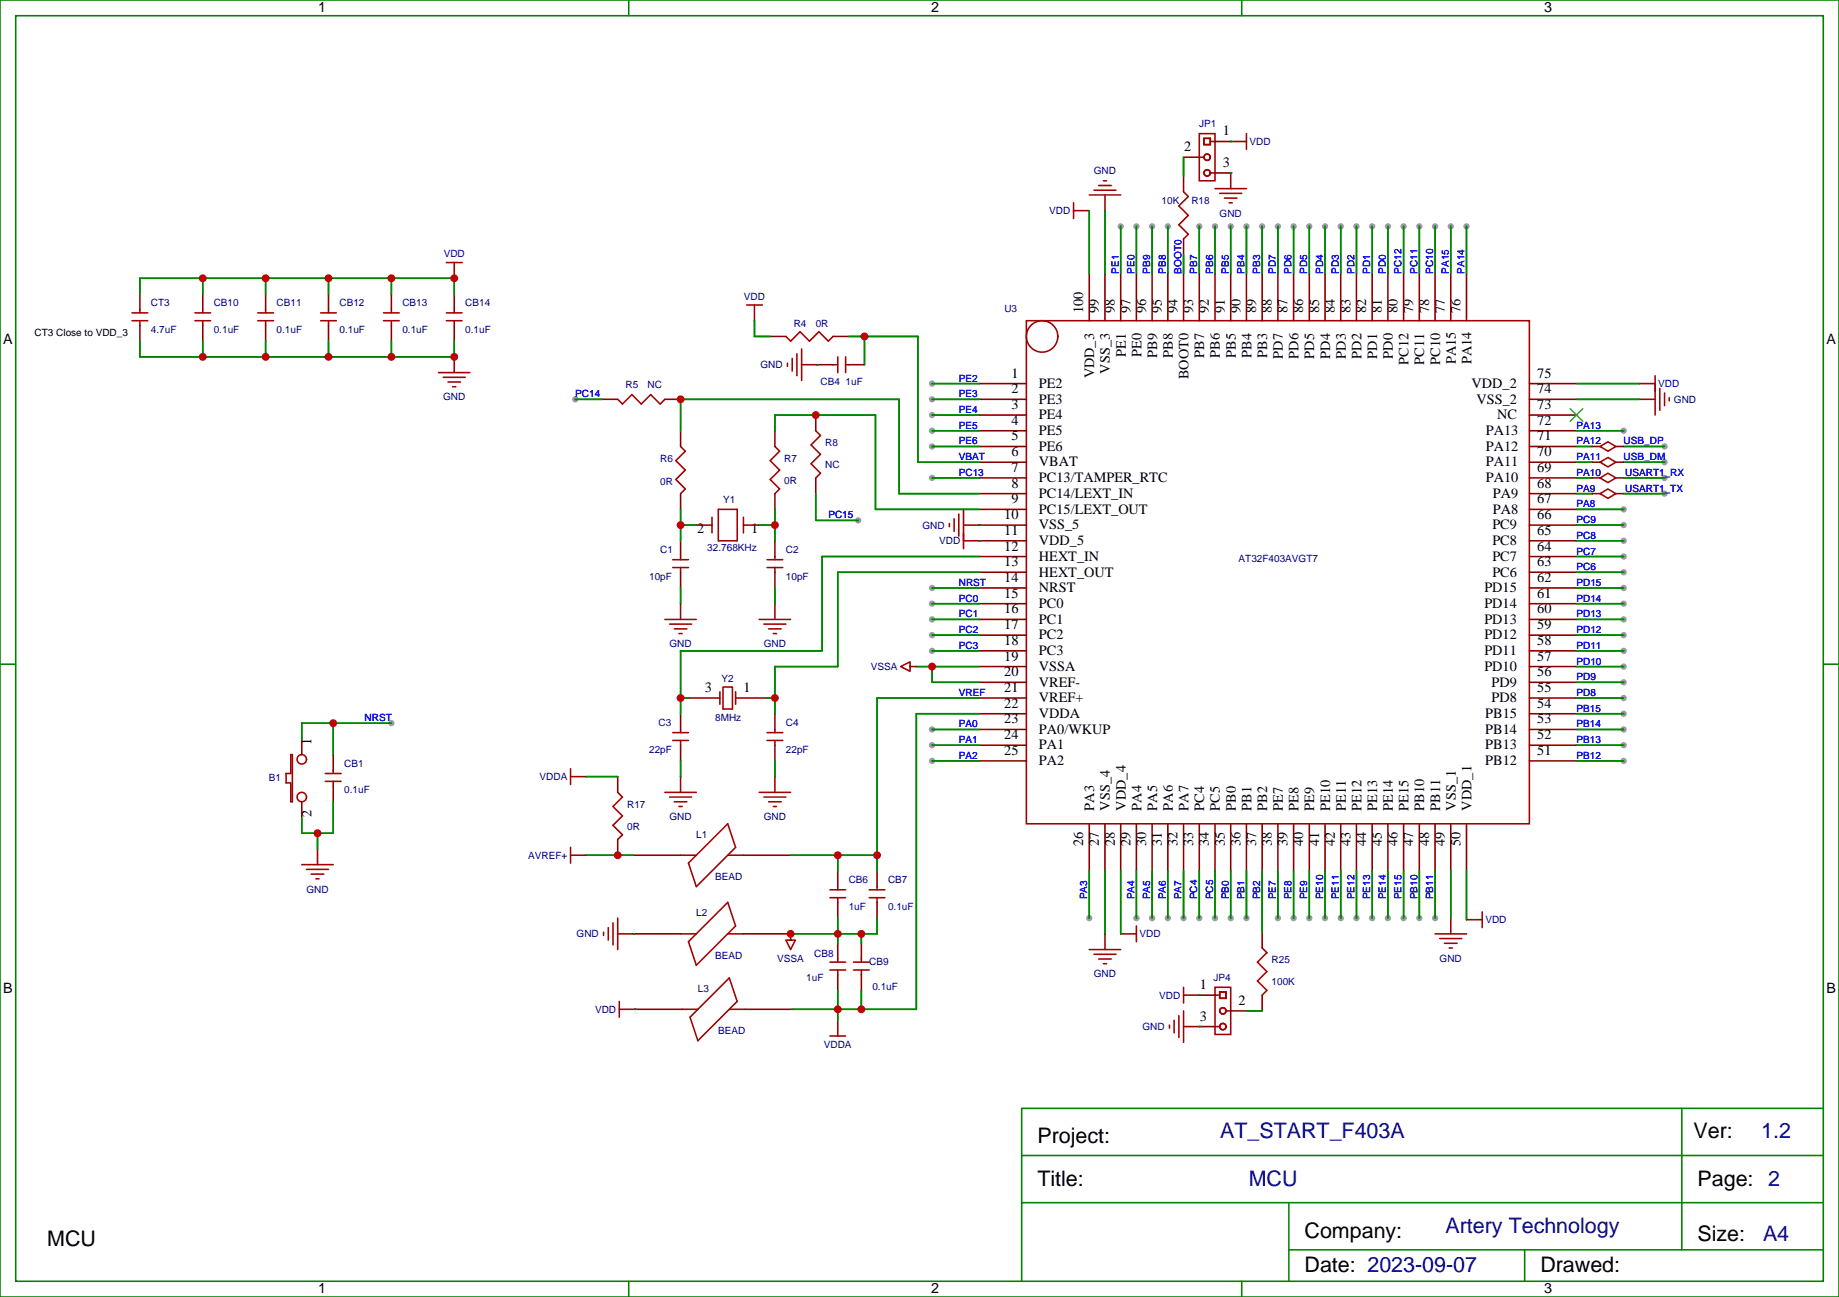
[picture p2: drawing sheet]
<svg xmlns="http://www.w3.org/2000/svg" width="413mm" height="291mm" viewBox="0 0 413 291" stroke-linecap="round" stroke-linejoin="round" font-family="sans-serif">
<g fill="#999">
<circle cx="209.2" cy="86.1" r=".71"/>
<circle cx="209.2" cy="89.6" r=".71"/>
<circle cx="209.2" cy="93.1" r=".71"/>
<circle cx="209.2" cy="96.7" r=".71"/>
<circle cx="209.2" cy="107.2" r=".71"/>
<circle cx="209.2" cy="100.2" r=".71"/>
<circle cx="209.2" cy="142.5" r=".71"/>
<circle cx="209.2" cy="146" r=".71"/>
<circle cx="209.2" cy="135.5" r=".71"/>
<circle cx="209.2" cy="131.9" r=".71"/>
<circle cx="209.2" cy="139" r=".71"/>
<circle cx="209.2" cy="163.7" r=".71"/>
<circle cx="209.2" cy="170.7" r=".71"/>
<circle cx="209.2" cy="167.2" r=".71"/>
<circle cx="364.4" cy="135.5" r=".71"/>
<circle cx="364.4" cy="149.6" r=".71"/>
<circle cx="364.4" cy="139" r=".71"/>
<circle cx="364.4" cy="124.9" r=".71"/>
<circle cx="364.4" cy="128.4" r=".71"/>
<circle cx="364.4" cy="146" r=".71"/>
<circle cx="364.4" cy="117.8" r=".71"/>
<circle cx="364.4" cy="96.7" r=".71"/>
<circle cx="364.4" cy="156.6" r=".71"/>
<circle cx="364.4" cy="163.7" r=".71"/>
<circle cx="364.4" cy="114.3" r=".71"/>
<circle cx="364.4" cy="170.7" r=".71"/>
<circle cx="364.4" cy="142.5" r=".71"/>
<circle cx="364.4" cy="153.1" r=".71"/>
<circle cx="364.4" cy="121.4" r=".71"/>
<circle cx="364.4" cy="160.2" r=".71"/>
<circle cx="364.4" cy="131.9" r=".71"/>
<circle cx="364.4" cy="167.2" r=".71"/>
<circle cx="315" cy="206" r=".71"/>
<circle cx="304.4" cy="206" r=".71"/>
<circle cx="311.5" cy="206" r=".71"/>
<circle cx="308" cy="206" r=".71"/>
<circle cx="276.2" cy="206" r=".71"/>
<circle cx="318.6" cy="206" r=".71"/>
<circle cx="255.1" cy="206" r=".71"/>
<circle cx="269.2" cy="206" r=".71"/>
<circle cx="244.5" cy="206" r=".71"/>
<circle cx="300.9" cy="206" r=".71"/>
<circle cx="272.7" cy="206" r=".71"/>
<circle cx="262.1" cy="206" r=".71"/>
<circle cx="279.8" cy="206" r=".71"/>
<circle cx="258.6" cy="206" r=".71"/>
<circle cx="322.1" cy="206" r=".71"/>
<circle cx="265.6" cy="206" r=".71"/>
<circle cx="251.5" cy="50.8" r=".71"/>
<circle cx="269.2" cy="50.8" r=".71"/>
<circle cx="283.3" cy="50.8" r=".71"/>
<circle cx="290.3" cy="50.8" r=".71"/>
<circle cx="297.4" cy="50.8" r=".71"/>
<circle cx="276.2" cy="50.8" r=".71"/>
<circle cx="258.6" cy="50.8" r=".71"/>
<circle cx="272.7" cy="50.8" r=".71"/>
<circle cx="304.4" cy="50.8" r=".71"/>
<circle cx="255.1" cy="50.8" r=".71"/>
<circle cx="279.8" cy="50.8" r=".71"/>
<circle cx="308" cy="50.8" r=".71"/>
<circle cx="322.1" cy="50.8" r=".71"/>
<circle cx="300.9" cy="50.8" r=".71"/>
<circle cx="286.8" cy="50.8" r=".71"/>
<circle cx="311.5" cy="50.8" r=".71"/>
<circle cx="318.6" cy="50.8" r=".71"/>
<circle cx="315" cy="50.8" r=".71"/>
<circle cx="262.1" cy="50.8" r=".71"/>
<circle cx="87.8" cy="162.3" r=".71"/>
<circle cx="129.1" cy="89.6" r=".71"/>
<circle cx="192.6" cy="116.8" r=".71"/>
<circle cx="286.8" cy="206" r=".71"/>
<circle cx="290.3" cy="206" r=".71"/>
<circle cx="293.9" cy="206" r=".71"/>
<circle cx="297.4" cy="206" r=".71"/>
<circle cx="293.9" cy="50.8" r=".71"/>
<circle cx="325.6" cy="50.8" r=".71"/>
<circle cx="329.1" cy="50.8" r=".71"/>
<circle cx="373.6" cy="103.7" r=".71"/>
<circle cx="373.6" cy="100.2" r=".71"/>
<circle cx="373.6" cy="107.2" r=".71"/>
<circle cx="373.6" cy="110.8" r=".71"/>
</g>
<g fill="none" stroke="#a10000" stroke-width=".35">
<path d="M269.2 30h3.5v10.6h-3.5zM269.2 35.3h1M270.2 31h1.4v1.5h-1.4zM271.6 31.8h1.1M271.6 38.8h1.1M276.2 38.8v3.5M276.2 31.8h3.6M279.8 30v3.5M100.2 58.9h3.5M102 58.9v3.5M240.9 47.3h3.6M240.9 45.5v3.5"/>
<path d="M244.5 43.7h7M245.5 42.7h5M246.6 41.6h2.8M247.6 40.6h.8M248 43.7v3.6M265.6 43l1.1 1.1-2.1 2.1 2.1 2.1-2.1 2.1 2.1 2.2-1.1 1M272.7 42.3h7.1M273.8 43.4h4.9M274.8 44.4h2.8M275.9 45.5h.7M29.6 72h3.6M29.6 70.2h3.6"/>
<path d="M31.4 69.5v.7M31.4 72v1M43.7 72h3.6M43.7 70.2h3.6M45.5 69.5v.7M45.5 72v1M57.9 72h3.5M57.9 70.2h3.5M59.6 69.5v.7M59.6 72v1M72 72h3.5M72 70.2h3.5"/>
<path d="M73.7 69.5v.7M73.7 72v1M86.1 72h3.5M86.1 70.2h3.5M87.8 69.5v.7M87.8 72v1M100.2 72h3.5M100.2 70.2h3.5M102 69.5v.7M102 72v1M167.6 68.4h3.5M169.3 68.4v3.6"/>
<path d="M176.4 75.5l1 1.1 2.2-2.2 2.1 2.2 2.1-2.2 2.1 2.2 1.1-1.1M178.9 79.4v4.9M179.9 78.3v7.1M230.4 72h112.9v112.9h-112.9zM98.4 83.6h7.1M99.5 84.7h4.9M100.5 85.7h2.9M101.6 86.8h.7M102 80.1v3.5M138.6 89.6l1.1 1.1 2.1-2.2 2.1 2.2 2.1-2.2 2.2 2.2 1-1.1M176.7 81.5v.7M177.8 80.4v2.9"/>
<path d="M179.9 81.8h3.5M183.1 96.7l1 1-2.1 2.1 2.1 2.2-2.1 2.1 2.1 2.1-1 1M187 81.8h1M188 80.1v3.5M189.8 81.8h.7M189.8 80.1v3.5M367.9 86.1h3.6M367.9 89.6h3.6M371.5 84.3v8.8M372.5 87.1v5M373.6 88.2v2.8M374.6 89.3v.7"/>
<path d="M152.8 100.2l1 1-2.1 2.2 2.1 2.1-2.1 2.1 2.1 2.1-1 1.1M159.8 116.1v3.5M161.2 114.3h4.3v7.1h-4.3zM166.9 116.1v3.5M173.9 100.2l1.1 1-2.1 2.2 2.1 2.1-2.1 2.1 2.1 2.1-1.1 1.1M213.1 117.5v.7M214.1 116.4v2.8M215.2 115.4v4.9M216.3 114.3v8.8M216.3 117.8h3.5M149.2 139h7.1M151 127.4h3.5"/>
<path d="M151 125.6h3.5M152.8 124.9v.7M152.8 127.4v1M152.8 135.5v3.5M170.4 139h7M172.2 127.4h3.5M172.2 125.6h3.5M173.9 124.9v.7M173.9 127.4v1M173.9 135.5v3.5M216.3 121.4h3.5M150.3 140.1h4.9"/>
<path d="M151.3 141.1h2.9M152.4 142.2h.7M161.6 155.2v2.8M162.3 154.2h2.1v4.9h-2.1zM165.1 155.2v2.8M171.4 140.1h5M172.5 141.1h2.8M173.6 142.2h.7M204.3 149.6v-1.1l-2.2 1.1 2.2 1v-1h1.4M65.3 169.3h.3v10.6h-.3v-4.2h-1.1v-2.1h1.1zM73 173.6h3.6M73 175.3h3.6"/>
<path d="M74.8 172.9v.7M74.8 175.3v1.1M128.1 174.3h3.5M128.1 172.5v3.5M138.6 177.8l1.1 1.1-2.1 2.1 2.1 2.1-2.1 2.1 2.1 2.1-1.1 1.1M149.2 177.8h7.1M150.3 178.9h4.9M151 166.2h3.5M151 164.4h3.5M151.3 179.9h2.9M152.8 163.7v.7M152.8 166.2v1"/>
<path d="M152.8 174.3v3.5M170.4 177.8h7M171.4 178.9h5M172.2 166.2h3.5M172.2 164.4h3.5M172.5 179.9h2.8M173.9 163.7v.7M173.9 166.2v1M173.9 174.3v3.5M67.7 194h7.1M68.8 195.1h4.9M69.8 196.1h2.9"/>
<path d="M70.9 197.2h.7M71.3 190.5v3.5M128.1 191.9h3.5M128.1 190.1v3.6M152.4 181h.7M152.8 191.9h3.5M154.5 193.7l8.8-8.8 1.8 5.2-8.8 8.9zM163.3 191.9h3.6M173.6 181h.7M186.3 199.7h3.5M188 199v.7M195.1 199.7h3.5"/>
<path d="M196.8 199v.7M135.5 209.2v.7M136.5 208.1v2.9M137.6 207.1v4.9M138.6 209.5h3.6M138.6 206v7.1M152.8 209.5h3.5M154.5 211.3l8.8-8.8 1.8 5.3-8.8 8.8zM163.3 209.5h3.6M163.7 219.4l1.8 5.3-8.9 8.8-1.7-5.3zM177.4 209.5v1.5h1.1l-1.1 2.1-1-2.1h1M186.3 217.7h3.5"/>
<path d="M186.3 215.9h3.5M186.3 201.4h3.5M188 201.4v1.1M188 215.2v.7M188 217.7v1M191.6 217.7h3.5M191.6 215.9h3.5M193.3 215.2v.7M193.3 217.7v1M195.1 201.4h3.5M196.8 201.4v1.1M244.5 213.1h7"/>
<path d="M245.5 214.1h5M246.6 215.2h2.8M247.6 216.3h.8M248 209.5v3.6M251.5 209.5h3.6M255.1 207.8v3.5M283.3 212.7l1 1.1-2.1 2.1 2.1 2.1-2.1 2.1 2.1 2.1-1 1.1M322.1 209.5h7M323.1 210.6h5M324.2 211.7h2.8M325.3 212.7h.7M325.6 206v3.5"/>
<path d="M329.1 206.4h3.6M332.7 204.6v3.5M139 226.5h3.5M139 224.7v3.5M153.1 226.5h3.5M163.7 226.5h3.5M186.3 232.5h3.5M188 229v3.5M262.5 230v.7M263.5 229v2.8M264.6 227.9v4.9M265.6 223.3h3.6"/>
<path d="M265.6 230.4h3.6M265.6 221.5v3.6M265.6 226.8v7.1M272.7 221.5h3.5v10.6h-3.5zM272.7 223.3h1.1M272.7 230.4h1.1M273.8 222.6h1.4v1.4h-1.4zM275.2 226.8h1"/>
<circle cx="270.9" cy="35.3" r=".71"/>
<circle cx="270.9" cy="38.8" r=".71"/>
<circle cx="233.9" cy="75.5" r="3.5"/>
<circle cx="67.7" cy="178.9" r="1.06"/>
<circle cx="67.7" cy="170.4" r="1.06"/>
<circle cx="274.5" cy="226.8" r=".71"/>
<circle cx="274.5" cy="230.4" r=".71"/>
</g>
<g fill="none" stroke="#870000" stroke-width=".35">
<path d="M265.6 35.3h3.6M265.6 39.5v3.5M272.7 38.8h3.5M272.7 31.8h3.5M276.2 31.8h.1M244.5 47.3h.1M248 47.3h.1M265.6 53.6v3.5M31.4 66v3.5M31.4 73v3.6M45.5 66v3.5M45.5 73v3.6"/>
<path d="M59.6 66v3.5M59.6 73v3.6M73.7 66v3.5M73.7 73v3.6M87.8 66v3.5M87.8 73v3.6M102 66v3.5M102 73v3.6M102 62.4h.1M169.3 72h.1M172.9 75.5h3.5M187 75.5h3.5"/>
<path d="M244.5 61.4v10.6M248 61.4v10.6M251.5 61.4v10.6M255.1 61.4v10.6M258.6 61.4v10.6M262.1 61.4v10.6M265.6 61.4v10.6M269.2 61.4v10.6M272.7 61.4v10.6M276.2 61.4v10.6M279.8 61.4v10.6M283.3 61.4v10.6"/>
<path d="M286.8 61.4v10.6M290.3 61.4v10.6M293.9 61.4v10.6M297.4 61.4v10.6M300.9 61.4v10.6M304.4 61.4v10.6M308 61.4v10.6M311.5 61.4v10.6M315 61.4v10.6M318.6 61.4v10.6M322.1 61.4v10.6M325.6 61.4v10.6"/>
<path d="M329.1 61.4v10.6M101.9 80.1h.1M135.1 89.6h3.5M149.2 89.6h3.6M152.8 96.7v3.5M173.9 96.7v3.5M183.1 93.1v3.6M183.4 81.8h3.6M183.4 81.8h.1M190.5 81.8h3.5M219.8 89.6h10.6M219.8 86.1h10.6"/>
<path d="M219.8 93.1h10.6M219.8 96.7h10.6M343.3 89.6h10.5M343.3 86.1h10.5M343.3 93.1h10.5M343.3 96.7h10.5M367.9 86.1h.1M367.9 89.6h.1M152.8 110.8v3.5M156.3 117.8h3.5M166.9 117.8h3.5M173.9 110.8v3.5"/>
<path d="M183.1 107.2v3.6M219.8 117.8h10.6M219.8 100.2h10.6M219.8 103.7h10.6M219.8 107.2h10.6M219.8 110.8h10.6M219.8 114.3h10.6M219.8 117.8h.1M343.3 117.8h10.5M343.3 100.2h10.5M343.3 103.7h10.5M343.3 107.2h10.5"/>
<path d="M343.3 110.8h10.5M343.3 114.3h10.5M152.7 135.5h.1M152.8 121.4v3.5M152.8 128.4v3.5M173.9 135.5h.1M173.9 121.4v3.5M173.9 128.4v3.5M219.8 135.5h10.6M219.8 121.4h10.6M219.8 124.9h10.6M219.8 128.4h10.6"/>
<path d="M219.8 131.9h10.6M219.8 139h10.6M219.8 121.4h.1M343.3 135.5h10.5M343.3 121.4h10.5M343.3 124.9h10.5M343.3 128.4h10.5M343.3 131.9h10.5M343.3 139h10.5M154.5 156.6h7.1M165.1 156.6h7.1M205.7 149.6h.1"/>
<path d="M219.8 142.5h10.6M219.8 146h10.6M219.8 149.6h10.6M219.8 153.1h10.6M219.8 156.6h10.6M343.3 142.5h10.5M343.3 146h10.5M343.3 149.6h10.5M343.3 153.1h10.5M343.3 156.6h10.5M67.7 165.8v3.5M67.7 179.9v3.5"/>
<path d="M74.8 169.3v3.6M74.8 176.4v3.5M131.6 174.3h.1M138.6 174.3v3.5M152.7 174.3h.1M152.8 160.2v3.5M152.8 167.2v3.5M173.9 174.3h.1M173.9 160.2v3.5M173.9 167.2v3.5M219.8 160.2h10.6M219.8 163.7h10.6"/>
<path d="M219.8 167.2h10.6M219.8 170.7h10.6M343.3 160.2h10.5M343.3 163.7h10.5M343.3 167.2h10.5M343.3 170.7h10.5M71.3 190.5h.1M131.6 191.9h.1M138.6 188.4v3.5M142.2 191.9h10.6M166.9 191.9h10.5M188 195.4v3.6"/>
<path d="M196.8 195.4v3.6M244.5 184.9v10.5M248 184.9v10.5M251.5 184.9v10.5M255.1 184.9v10.5M258.6 184.9v10.5M262.1 184.9v10.5M265.6 184.9v10.5M269.2 184.9v10.5M272.7 184.9v10.5M276.2 184.9v10.5M279.8 184.9v10.5"/>
<path d="M283.3 184.9v10.5M286.8 184.9v10.5M290.3 184.9v10.5M293.9 184.9v10.5M297.4 184.9v10.5M300.9 184.9v10.5M304.4 184.9v10.5M308 184.9v10.5M311.5 184.9v10.5M315 184.9v10.5M318.6 184.9v10.5M322.1 184.9v10.5"/>
<path d="M325.6 184.9v10.5M329.1 184.9v10.5M142.2 209.5h10.6M142.2 209.5h.1M166.9 209.5h10.5M188 202.5v3.5M188 211.7v3.5M188 218.7v3.5M193.3 211.7v3.5M193.3 218.7v3.5M196.8 202.5v3.5M248 209.5h.1"/>
<path d="M251.5 209.5v.1M283.3 209.2v3.5M325.6 206h.1M329.1 206.4h.1M142.5 226.5h10.6M142.5 226.5h.1M167.2 226.5h10.6M188 229h.1M269.2 223.3h3.5M269.2 230.4h3.5M269.2 223.3h.1M276.2 226.8h3.6"/>
<path d="M283.3 223.3v3.5"/>
</g>
<path d="M352.4 91.7l2.8 2.8M355.2 91.7l-2.8 2.8" fill="none" stroke="#3c3" stroke-width=".35"/>
<g fill="none" stroke="#008700" stroke-width=".35">
<path d="M265.6 35.3v4.2M244.5 47.3v14.1M248 47.3v14.1M251.5 50.8v10.6M255.1 50.8v10.6M258.6 50.8v10.6M262.1 50.8v10.6M265.6 57.1v4.3M269.2 50.8v10.6M272.7 50.8v10.6M276.2 50.8v10.6M279.8 50.8v10.6"/>
<path d="M283.3 50.8v10.6M286.8 50.8v10.6M290.3 50.8v10.6M293.9 50.8v10.6M297.4 50.8v10.6M300.9 50.8v10.6M304.4 50.8v10.6M308 50.8v10.6M311.5 50.8v10.6M315 50.8v10.6M318.6 50.8v10.6M322.1 50.8v10.6"/>
<path d="M325.6 50.8v10.6M329.1 50.8v10.6M31.4 66v-3.6h70.6v3.6M31.4 76.6v3.5h70.6v-3.5M45.5 62.4v3.6M45.5 76.6v3.5M59.6 62.4v3.6M59.6 76.6v3.5M73.7 62.4v3.6M73.7 76.6v3.5M87.8 62.4v3.6M87.8 76.6v3.5"/>
<path d="M169.3 72v3.5h3.6M190.5 75.5h15.5v28.2h13.8M194 75.5v6.3M129.1 89.6h6M152.8 96.7v-7.1h49v21.2h18M173.9 96.7v-3.6h22.6v21.2h23.3M209.2 86.1h10.6M209.2 89.6h10.6M209.2 93.1h10.6M209.2 96.7h10.6M353.8 86.1h14.1M353.8 89.6h14.1"/>
<path d="M353.8 96.7h10.6M152.8 117.8h3.5M152.8 114.3v7.1M170.4 117.8h3.5M173.9 114.3v7.1M183.1 110.8v6h9.5M209.2 107.2h10.6M209.2 100.2h10.6M353.8 100.2h3.6M353.8 117.8h10.6M353.8 114.3h10.6M353.8 103.7h3.6"/>
<path d="M364.4 100.2h9.2M364.4 103.7h9.2M152.8 131.9v3.6M173.9 131.9v3.6M209.2 135.5h10.6M209.2 131.9h10.6M209.2 139h10.6M219.8 124.9h-35.3v21.1h-31.7v14.2M219.8 128.4h-31.8v21.2h-14.1v10.6M353.8 135.5h10.6M353.8 131.9h10.6M353.8 139h10.6"/>
<path d="M353.8 124.9h10.6M353.8 128.4h10.6M353.8 121.4h10.6M152.8 156.6h1.7M172.2 156.6h1.7M205.7 149.6h14.1M209.2 142.5h10.6M209.2 146h10.6M209.2 149.6v3.5h10.6M219.8 156.6h-23v38.8M353.8 142.5h10.6M353.8 146h10.6"/>
<path d="M353.8 149.6h10.6M353.8 156.6h10.6M353.8 153.1h10.6M74.8 162.3v7M74.8 179.9v7.1h-7.1v-3.6M87.8 162.3h-20.1v3.5M131.6 174.3h7M152.8 170.7v3.6M173.9 170.7v3.6M209.2 163.7h10.6M209.2 170.7h10.6M209.2 167.2h10.6"/>
<path d="M219.8 160.2h-14.1v66.3h-27.9M353.8 163.7h10.6M353.8 170.7h10.6M353.8 167.2h10.6M353.8 160.2h10.6M71.3 187v3.5M131.6 191.9h10.6M177.4 191.9h19.4M188 191.9v3.5M244.5 195.4v10.6M248 195.4v14.1M251.5 195.4v14.1"/>
<path d="M255.1 195.4v10.6M258.6 195.4v10.6M262.1 195.4v10.6M265.6 195.4v10.6M269.2 195.4v10.6M272.7 195.4v10.6M276.2 195.4v10.6M279.8 195.4v10.6M283.3 195.4v13.8M286.8 195.4v10.6M290.3 195.4v10.6M293.9 195.4v10.6"/>
<path d="M297.4 195.4v10.6M300.9 195.4v10.6M304.4 195.4v10.6M308 195.4v10.6M311.5 195.4v10.6M315 195.4v10.6M318.6 195.4v10.6M322.1 195.4v10.6M325.6 195.4v10.6M329.1 195.4v11M188 222.2v6.8M193.3 222.2v4.3"/>
<path d="M279.8 226.8h3.5"/>
</g>
<g fill="#008700">
<circle cx="269.2" cy="223.3" r=".18"/>
<circle cx="269.2" cy="230.4" r=".18"/>
<circle cx="183.4" cy="81.8" r=".18"/>
<circle cx="142.2" cy="209.6" r=".18"/>
<circle cx="276.2" cy="38.8" r=".18"/>
<circle cx="276.2" cy="31.8" r=".18"/>
<circle cx="142.5" cy="226.5" r=".18"/>
<circle cx="219.8" cy="117.8" r=".18"/>
<circle cx="219.8" cy="121.4" r=".18"/>
</g>
<path d="M353.8 107.2h3.6M353.8 110.8h3.6M364.4 107.2h9.2M364.4 110.8h9.2M188 206v5.7M193.3 209.5v2.2M196.8 206v3.5h-19.4" fill="none" stroke="#008700" stroke-width=".35"/>
<path d="M359.1 100.2l1.8-1.1 1.8 1.1-1.8 1zM359.1 103.7l1.8-1 1.8 1-1.8 1.1zM359.1 107.2l1.8-1 1.8 1-1.8 1.1zM359.1 110.8l1.8-1.1 1.8 1.1-1.8 1z" fill="none" stroke="#a10000" stroke-width=".35"/>
<path d="M357.4 100.2h1.7M357.4 103.7h1.7M357.4 107.2h1.7M357.4 110.8h1.7M362.7 100.2h1.7M362.7 103.7h1.7M362.7 107.2h1.7M362.7 110.8h1.7" fill="none" stroke="#870000" stroke-width=".35"/>
<g fill="none" stroke="#008000" stroke-width=".35">
<path d="M0 0h412.7v291h-412.7zM3.5 3.5h405.7v284h-405.7zM141.1 0v3.5M278.7 0v3.5M0 149h3.5M409.2 149h3.5M377.5 248.7v31.8M409.2 259.3h-179.9v10.6M409.2 248.7h-179.9v10.6M289.3 269.9v17.6M409.2 269.9h-179.9v17.6M141.1 287.5v3.5"/>
<path d="M278.7 287.5v3.5M289.3 280.5h119.9M342.2 280.5v7"/>
</g>
<g fill="#c00">
<circle cx="173.9" cy="117.8" r=".88"/>
<circle cx="194" cy="75.5" r=".88"/>
<circle cx="74.8" cy="162.3" r=".88"/>
<circle cx="71.3" cy="187" r=".88"/>
<circle cx="183.1" cy="93.1" r=".88"/>
<circle cx="173.9" cy="156.6" r=".88"/>
<circle cx="209.2" cy="149.6" r=".88"/>
<circle cx="152.8" cy="156.6" r=".88"/>
<circle cx="138.6" cy="191.9" r=".88"/>
<circle cx="196.9" cy="191.9" r=".88"/>
<circle cx="188" cy="191.9" r=".88"/>
<circle cx="152.8" cy="117.8" r=".88"/>
<circle cx="193.3" cy="226.5" r=".88"/>
<circle cx="188" cy="226.5" r=".88"/>
<circle cx="152.8" cy="89.6" r=".88"/>
<circle cx="45.5" cy="62.4" r=".88"/>
<circle cx="87.8" cy="62.4" r=".88"/>
<circle cx="59.6" cy="62.4" r=".88"/>
<circle cx="73.7" cy="62.4" r=".88"/>
<circle cx="102" cy="62.4" r=".88"/>
<circle cx="45.5" cy="80.1" r=".88"/>
<circle cx="59.6" cy="80.1" r=".88"/>
<circle cx="73.7" cy="80.1" r=".88"/>
<circle cx="87.8" cy="80.1" r=".88"/>
<circle cx="102" cy="80.1" r=".88"/>
<circle cx="193.3" cy="209.5" r=".88"/>
<circle cx="177.4" cy="209.5" r=".88"/>
<circle cx="188" cy="209.5" r=".88"/>
</g>
<g font-size="4.8">
<text x="232.8" y="256.6">Project:</text>
<text x="380.1" y="255.4">Ver:</text>
<text x="232.8" y="266">Title:</text>
<text x="381" y="266">Page: 2</text>
<text x="10.6" y="279.5">MCU</text>
<text x="292.8" y="277.7">Company:</text>
<text x="381" y="278.4">Size:</text>
<text x="292.8" y="285.4">Date: 2023-09-07</text>
<text x="345.7" y="285.4">Drawed:</text>
</g>
<g font-size="4.8" fill="#000080">
<text x="273.9" y="255.4">AT_START_F403A</text>
<text x="395.3" y="255.4">1.2</text>
<text x="280.3" y="266">MCU</text>
<text x="324.4" y="276.6">Artery Technology</text>
<text x="395.7" y="278.4">A4</text>
</g>
<g font-size="3.2">
<text x="71.4" y="2.7">1</text>
<text x="209" y="2.7">2</text>
<text x="346.6" y="2.7">3</text>
<text x="265.8" y="33.9">2</text>
<text x="274.5" y="30.4">1</text>
<text x="274.5" y="37.5">3</text>
<text x="243.1" y="70.2" transform="rotate(-90 243.1 70.2)">100</text>
<text x="246.7" y="70.2" transform="rotate(-90 246.7 70.2)">99</text>
<text x="250.2" y="70.2" transform="rotate(-90 250.2 70.2)">98</text>
<text x="253.7" y="70.2" transform="rotate(-90 253.7 70.2)">97</text>
<text x="257.2" y="70.2" transform="rotate(-90 257.2 70.2)">96</text>
<text x="260.8" y="70.2" transform="rotate(-90 260.8 70.2)">95</text>
<text x="264.3" y="70.2" transform="rotate(-90 264.3 70.2)">94</text>
<text x="267.8" y="70.2" transform="rotate(-90 267.8 70.2)">93</text>
<text x="271.3" y="70.2" transform="rotate(-90 271.3 70.2)">92</text>
<text x="274.9" y="70.2" transform="rotate(-90 274.9 70.2)">91</text>
<text x="278.4" y="70.2" transform="rotate(-90 278.4 70.2)">90</text>
<text x="281.9" y="70.2" transform="rotate(-90 281.9 70.2)">89</text>
<text x="285.5" y="70.2" transform="rotate(-90 285.5 70.2)">88</text>
<text x="289" y="70.2" transform="rotate(-90 289 70.2)">87</text>
<text x="292.5" y="70.2" transform="rotate(-90 292.5 70.2)">86</text>
<text x="296" y="70.2" transform="rotate(-90 296 70.2)">85</text>
<text x="299.6" y="70.2" transform="rotate(-90 299.6 70.2)">84</text>
<text x="303.1" y="70.2" transform="rotate(-90 303.1 70.2)">83</text>
<text x="306.6" y="70.2" transform="rotate(-90 306.6 70.2)">82</text>
<text x="310.2" y="70.2" transform="rotate(-90 310.2 70.2)">81</text>
<text x="313.7" y="70.2" transform="rotate(-90 313.7 70.2)">80</text>
<text x="317.2" y="70.2" transform="rotate(-90 317.2 70.2)">79</text>
<text x="320.7" y="70.2" transform="rotate(-90 320.7 70.2)">78</text>
<text x="324.3" y="70.2" transform="rotate(-90 324.3 70.2)">77</text>
<text x="327.8" y="70.2" transform="rotate(-90 327.8 70.2)">76</text>
<text x=".7" y="77.3">A</text>
<text x="409.9" y="77.3">A</text>
<text x="249.1" y="83.8" transform="rotate(-90 249.1 83.8)">VSS_3</text>
<text x="252.7" y="80.1" transform="rotate(-90 252.7 80.1)">PE1</text>
<text x="256.2" y="80.1" transform="rotate(-90 256.2 80.1)">PE0</text>
<text x="259.7" y="80.3" transform="rotate(-90 259.7 80.3)">PB9</text>
<text x="263.2" y="80.3" transform="rotate(-90 263.2 80.3)">PB8</text>
<text x="270.3" y="80.3" transform="rotate(-90 270.3 80.3)">PB7</text>
<text x="273.8" y="80.3" transform="rotate(-90 273.8 80.3)">PB6</text>
<text x="277.3" y="80.3" transform="rotate(-90 277.3 80.3)">PB5</text>
<text x="280.9" y="80.3" transform="rotate(-90 280.9 80.3)">PB4</text>
<text x="284.4" y="80.3" transform="rotate(-90 284.4 80.3)">PB3</text>
<text x="287.9" y="80.5" transform="rotate(-90 287.9 80.5)">PD7</text>
<text x="291.5" y="80.5" transform="rotate(-90 291.5 80.5)">PD6</text>
<text x="295" y="80.5" transform="rotate(-90 295 80.5)">PD5</text>
<text x="298.5" y="80.5" transform="rotate(-90 298.5 80.5)">PD4</text>
<text x="302" y="80.5" transform="rotate(-90 302 80.5)">PD3</text>
<text x="305.6" y="80.5" transform="rotate(-90 305.6 80.5)">PD2</text>
<text x="309.1" y="80.5" transform="rotate(-90 309.1 80.5)">PD1</text>
<text x="312.6" y="80.5" transform="rotate(-90 312.6 80.5)">PD0</text>
<text x="316.2" y="81.9" transform="rotate(-90 316.2 81.9)">PC12</text>
<text x="319.7" y="81.9" transform="rotate(-90 319.7 81.9)">PC11</text>
<text x="323.2" y="81.9" transform="rotate(-90 323.2 81.9)">PC10</text>
<text x="326.7" y="81.7" transform="rotate(-90 326.7 81.7)">PA15</text>
<text x="330.3" y="81.7" transform="rotate(-90 330.3 81.7)">PA14</text>
<text x="227" y="84.7">1</text>
<text x="227" y="88.3">2</text>
<text x="233.2" y="87">PE2</text>
<text x="245.6" y="84.9" transform="rotate(-90 245.6 84.9)">VDD_3</text>
<text x="266.8" y="85.1" transform="rotate(-90 266.8 85.1)">BOOT0</text>
<text x="330.3" y="87">VDD_2</text>
<text x="345" y="84.7">75</text>
<text x="345" y="88.3">74</text>
<text x="227" y="91.8">3</text>
<text x="227" y="95.3">4</text>
<text x="233.2" y="90.6">PE3</text>
<text x="233.2" y="94.1">PE4</text>
<text x="331.4" y="90.6">VSS_2</text>
<text x="336" y="94.1">NC</text>
<text x="345" y="95.3">72</text>
<text x="345" y="91.8">73</text>
<text x="227" y="98.8">5</text>
<text x="233.2" y="97.6">PE5</text>
<text x="233.2" y="101.2">PE6</text>
<text x="333.5" y="97.6">PA13</text>
<text x="333.5" y="101.2">PA12</text>
<text x="345" y="98.8">71</text>
<text x="227" y="102.4">6</text>
<text x="227" y="105.9">7</text>
<text x="233.2" y="104.7">VBAT</text>
<text x="333.5" y="104.7">PA11</text>
<text x="345" y="102.4">70</text>
<text x="345" y="105.9">69</text>
<text x="227" y="109.4">8</text>
<text x="227" y="113">9</text>
<text x="233.2" y="108.2">PC13/TAMPER_RTC</text>
<text x="233.2" y="111.7">PC14/LEXT_IN</text>
<text x="333.5" y="108.2">PA10</text>
<text x="335.1" y="111.7">PA9</text>
<text x="345" y="109.4">68</text>
<text x="345" y="113">67</text>
<text x="156.4" y="119.7">2</text>
<text x="168.6" y="119.7">1</text>
<text x="225.4" y="116.5">10</text>
<text x="233.2" y="115.3">PC15/LEXT_OUT</text>
<text x="233.2" y="118.8">VSS_5</text>
<text x="334.9" y="118.8">PC9</text>
<text x="335.1" y="115.3">PA8</text>
<text x="345" y="116.5">66</text>
<text x="225.4" y="120">11</text>
<text x="225.4" y="123.5">12</text>
<text x="233.2" y="122.3">VDD_5</text>
<text x="233.2" y="125.8">HEXT_IN</text>
<text x="334.9" y="122.3">PC8</text>
<text x="334.9" y="125.8">PC7</text>
<text x="345" y="120">65</text>
<text x="345" y="123.5">64</text>
<text x="225.4" y="127.1">13</text>
<text x="225.4" y="130.6">14</text>
<text x="233.2" y="129.4">HEXT_OUT</text>
<text x="334.9" y="129.4">PC6</text>
<text x="345" y="130.6">62</text>
<text x="345" y="127.1">63</text>
<text x="225.4" y="134.1">15</text>
<text x="225.4" y="137.6">16</text>
<text x="233.2" y="132.9">NRST</text>
<text x="233.2" y="136.4">PC0</text>
<text x="333.1" y="136.4">PD14</text>
<text x="333.1" y="132.9">PD15</text>
<text x="345" y="137.6">60</text>
<text x="345" y="134.1">61</text>
<text x="225.4" y="141.2">17</text>
<text x="233.2" y="140">PC1</text>
<text x="233.2" y="143.5">PC2</text>
<text x="333.1" y="140">PD13</text>
<text x="333.1" y="143.5">PD12</text>
<text x="345" y="141.2">59</text>
<text x="225.4" y="144.7">18</text>
<text x="225.4" y="148.2">19</text>
<text x="233.2" y="147">PC3</text>
<text x="333.1" y="147">PD11</text>
<text x="345" y="144.7">58</text>
<text x="345" y="148.2">57</text>
<text x="158.2" y="155.3">3</text>
<text x="166.9" y="155.3">1</text>
<text x="225.4" y="151.8">20</text>
<text x="225.4" y="155.3">21</text>
<text x="233.2" y="150.5">VSSA</text>
<text x="233.2" y="154.1">VREF-</text>
<text x="333.1" y="150.5">PD10</text>
<text x="334.8" y="154.1">PD9</text>
<text x="345" y="151.8">56</text>
<text x="345" y="155.3">55</text>
<text x="225.4" y="158.8">22</text>
<text x="233.2" y="157.6">VREF+</text>
<text x="233.2" y="161.1">VDDA</text>
<text x="333.3" y="161.1">PB15</text>
<text x="334.8" y="157.6">PD8</text>
<text x="345" y="158.8">54</text>
<text x="69.9" y="167.2" transform="rotate(-90 69.9 167.2)">1</text>
<text x="225.4" y="162.3">23</text>
<text x="225.4" y="165.9">24</text>
<text x="233.2" y="164.7">PA0/WKUP</text>
<text x="333.3" y="164.7">PB14</text>
<text x="345" y="162.3">53</text>
<text x="345" y="165.9">52</text>
<text x="225.4" y="169.4">25</text>
<text x="233.2" y="168.2">PA1</text>
<text x="233.2" y="171.7">PA2</text>
<text x="333.3" y="168.2">PB13</text>
<text x="333.3" y="171.7">PB12</text>
<text x="345" y="169.4">51</text>
<text x="69.9" y="183.3" transform="rotate(-90 69.9 183.3)">2</text>
<text x="245.6" y="181.9" transform="rotate(-90 245.6 181.9)">PA3</text>
<text x="249.1" y="181.9" transform="rotate(-90 249.1 181.9)">VSS_4</text>
<text x="252.7" y="181.9" transform="rotate(-90 252.7 181.9)">VDD_4</text>
<text x="256.2" y="181.9" transform="rotate(-90 256.2 181.9)">PA4</text>
<text x="259.7" y="181.9" transform="rotate(-90 259.7 181.9)">PA5</text>
<text x="263.2" y="181.9" transform="rotate(-90 263.2 181.9)">PA6</text>
<text x="266.8" y="181.9" transform="rotate(-90 266.8 181.9)">PA7</text>
<text x="270.3" y="181.9" transform="rotate(-90 270.3 181.9)">PC4</text>
<text x="273.8" y="181.9" transform="rotate(-90 273.8 181.9)">PC5</text>
<text x="277.3" y="181.9" transform="rotate(-90 277.3 181.9)">PB0</text>
<text x="280.9" y="181.9" transform="rotate(-90 280.9 181.9)">PB1</text>
<text x="284.4" y="181.9" transform="rotate(-90 284.4 181.9)">PB2</text>
<text x="287.9" y="181.9" transform="rotate(-90 287.9 181.9)">PE7</text>
<text x="291.5" y="181.9" transform="rotate(-90 291.5 181.9)">PE8</text>
<text x="295" y="181.9" transform="rotate(-90 295 181.9)">PE9</text>
<text x="298.5" y="181.9" transform="rotate(-90 298.5 181.9)">PE10</text>
<text x="302" y="181.9" transform="rotate(-90 302 181.9)">PE11</text>
<text x="305.6" y="181.9" transform="rotate(-90 305.6 181.9)">PE12</text>
<text x="309.1" y="181.9" transform="rotate(-90 309.1 181.9)">PE13</text>
<text x="312.6" y="181.9" transform="rotate(-90 312.6 181.9)">PE14</text>
<text x="316.2" y="181.9" transform="rotate(-90 316.2 181.9)">PE15</text>
<text x="319.7" y="181.9" transform="rotate(-90 319.7 181.9)">PB10</text>
<text x="323.2" y="181.9" transform="rotate(-90 323.2 181.9)">PB11</text>
<text x="326.7" y="181.9" transform="rotate(-90 326.7 181.9)">VSS_1</text>
<text x="330.3" y="181.9" transform="rotate(-90 330.3 181.9)">VDD_1</text>
<text x="243.1" y="189.8" transform="rotate(-90 243.1 189.8)">26</text>
<text x="246.7" y="189.8" transform="rotate(-90 246.7 189.8)">27</text>
<text x="250.2" y="189.8" transform="rotate(-90 250.2 189.8)">28</text>
<text x="253.7" y="189.8" transform="rotate(-90 253.7 189.8)">29</text>
<text x="257.2" y="189.8" transform="rotate(-90 257.2 189.8)">30</text>
<text x="260.8" y="189.8" transform="rotate(-90 260.8 189.8)">31</text>
<text x="264.3" y="189.8" transform="rotate(-90 264.3 189.8)">32</text>
<text x="267.8" y="189.8" transform="rotate(-90 267.8 189.8)">33</text>
<text x="271.3" y="189.8" transform="rotate(-90 271.3 189.8)">34</text>
<text x="274.9" y="189.8" transform="rotate(-90 274.9 189.8)">35</text>
<text x="278.4" y="189.8" transform="rotate(-90 278.4 189.8)">36</text>
<text x="281.9" y="189.8" transform="rotate(-90 281.9 189.8)">37</text>
<text x="285.5" y="189.8" transform="rotate(-90 285.5 189.8)">38</text>
<text x="289" y="189.8" transform="rotate(-90 289 189.8)">39</text>
<text x="292.5" y="189.8" transform="rotate(-90 292.5 189.8)">40</text>
<text x="296" y="189.8" transform="rotate(-90 296 189.8)">41</text>
<text x="299.6" y="189.8" transform="rotate(-90 299.6 189.8)">42</text>
<text x="303.1" y="189.8" transform="rotate(-90 303.1 189.8)">43</text>
<text x="306.6" y="189.8" transform="rotate(-90 306.6 189.8)">44</text>
<text x="310.2" y="189.8" transform="rotate(-90 310.2 189.8)">45</text>
<text x="313.7" y="189.8" transform="rotate(-90 313.7 189.8)">46</text>
<text x="317.2" y="189.8" transform="rotate(-90 317.2 189.8)">47</text>
<text x="320.7" y="189.8" transform="rotate(-90 320.7 189.8)">48</text>
<text x="324.3" y="189.8" transform="rotate(-90 324.3 189.8)">49</text>
<text x="327.8" y="189.8" transform="rotate(-90 327.8 189.8)">50</text>
<text x="269.3" y="222">1</text>
<text x=".7" y="222.8">B</text>
<text x="278" y="225.5">2</text>
<text x="409.9" y="222.8">B</text>
<text x="269.3" y="229">3</text>
<text x="71.4" y="290.2">1</text>
<text x="209" y="290.2">2</text>
<text x="346.6" y="290.2">3</text>
</g>
<g font-size="2.2" fill="#000080">
<text x="269.2" y="28.5">JP1</text>
<text x="280.5" y="32.5">VDD</text>
<text x="245.5" y="39.1">GND</text>
<text x="260.7" y="45.8">10K</text>
<text x="267.4" y="45.8">R18</text>
<text x="235.5" y="48.1">VDD</text>
<text x="273.7" y="48.6">GND</text>
<text x="99.6" y="57.8">VDD</text>
<text x="33.9" y="68.7">CT3</text>
<text x="48" y="68.7">CB10</text>
<text x="62.1" y="68.7">CB11</text>
<text x="76.2" y="68.7">CB12</text>
<text x="90.3" y="68.7">CB13</text>
<text x="104.4" y="68.7">CB14</text>
<text x="167" y="67.3">VDD</text>
<text x="225.4" y="70.1">U3</text>
<text x="33.9" y="74.7">4.7uF</text>
<text x="48" y="74.7">0.1uF</text>
<text x="62.1" y="74.7">0.1uF</text>
<text x="76.2" y="74.7">0.1uF</text>
<text x="90.3" y="74.7">0.1uF</text>
<text x="104.4" y="74.7">0.1uF</text>
<text x="178.2" y="73.3">R4</text>
<text x="183.1" y="73.3">0R</text>
<text x="170.7" y="82.6">GND</text>
<text x="99.5" y="89.9">GND</text>
<text x="140.4" y="87">R5</text>
<text x="145.3" y="87">NC</text>
<text x="184.1" y="86.3">CB4</text>
<text x="189.8" y="86.3">1uF</text>
<text x="372.2" y="86.9">VDD</text>
<text x="375.7" y="90.4">GND</text>
<text x="185.2" y="100.1">R8</text>
<text x="148.2" y="103.6">R6</text>
<text x="176" y="103.6">R7</text>
<text x="185.2" y="105">NC</text>
<text x="148.2" y="108.9">0R</text>
<text x="162.3" y="112.8">Y1</text>
<text x="176" y="108.6">0R</text>
<text x="207" y="118.6">GND</text>
<text x="148.2" y="124.1">C1</text>
<text x="158.7" y="123.7">32.768KHz</text>
<text x="176.4" y="124.1">C2</text>
<text x="210.8" y="122.1">VDD</text>
<text x="145.7" y="130.1">10pF</text>
<text x="176.4" y="130.1">10pF</text>
<text x="278" y="126.2">AT32F403AVGT7</text>
<text x="150.3" y="145.2">GND</text>
<text x="171.4" y="145.2">GND</text>
<text x="161.9" y="153">Y2</text>
<text x="195.4" y="150.4">VSSA</text>
<text x="160.5" y="161.8">8MHz</text>
<text x="147.8" y="162.9">C3</text>
<text x="176.4" y="162.9">C4</text>
<text x="77.3" y="172.1">CB1</text>
<text x="145.7" y="168.9">22pF</text>
<text x="176.4" y="168.9">22pF</text>
<text x="60.3" y="175.2">B1</text>
<text x="77.3" y="178.1">0.1uF</text>
<text x="121.1" y="175.1">VDDA</text>
<text x="140.8" y="181.2">R17</text>
<text x="150.3" y="184.1">GND</text>
<text x="171.4" y="184.1">GND</text>
<text x="140.8" y="186.2">0R</text>
<text x="156.3" y="187.9">L1</text>
<text x="118.6" y="192.7">AVREF+</text>
<text x="160.5" y="197.5">BEAD</text>
<text x="68.8" y="200.3">GND</text>
<text x="190.5" y="198.2">CB6</text>
<text x="199.3" y="198.2">CB7</text>
<text x="156.3" y="205.6">L2</text>
<text x="190.5" y="204.2">1uF</text>
<text x="199.3" y="204.2">0.1uF</text>
<text x="333.4" y="207.2">VDD</text>
<text x="129.4" y="210.3">GND</text>
<text x="160.5" y="215.1">BEAD</text>
<text x="174.5" y="215.8">VSSA</text>
<text x="182.7" y="214.7">CB8</text>
<text x="255.8" y="210.3">VDD</text>
<text x="323.1" y="215.8">GND</text>
<text x="181" y="220">1uF</text>
<text x="195.1" y="216.5">CB9</text>
<text x="245.5" y="219.3">GND</text>
<text x="272.4" y="220">JP4</text>
<text x="285.4" y="216.2">R25</text>
<text x="285.4" y="221.1">100K</text>
<text x="133.6" y="227.3">VDD</text>
<text x="156.6" y="222.5">L3</text>
<text x="195.8" y="222.2">0.1uF</text>
<text x="260.2" y="224.1">VDD</text>
<text x="161.2" y="232">BEAD</text>
<text x="256.4" y="231.2">GND</text>
<text x="184.9" y="235.2">VDDA</text>
</g>
<g font-size="2.2" fill="#00f">
<text x="251.1" y="61.4" transform="rotate(-90 251.1 61.4)">PE1</text>
<text x="254.6" y="61.4" transform="rotate(-90 254.6 61.4)">PE0</text>
<text x="258.1" y="61.4" transform="rotate(-90 258.1 61.4)">PB9</text>
<text x="261.7" y="61.4" transform="rotate(-90 261.7 61.4)">PB8</text>
<text x="265.2" y="61.4" transform="rotate(-90 265.2 61.4)">BOOT0</text>
<text x="268.7" y="61.4" transform="rotate(-90 268.7 61.4)">PB7</text>
<text x="272.2" y="61.4" transform="rotate(-90 272.2 61.4)">PB6</text>
<text x="275.8" y="61.4" transform="rotate(-90 275.8 61.4)">PB5</text>
<text x="279.3" y="61.4" transform="rotate(-90 279.3 61.4)">PB4</text>
<text x="282.8" y="61.4" transform="rotate(-90 282.8 61.4)">PB3</text>
<text x="286.4" y="61.4" transform="rotate(-90 286.4 61.4)">PD7</text>
<text x="289.9" y="61.4" transform="rotate(-90 289.9 61.4)">PD6</text>
<text x="293.4" y="61.4" transform="rotate(-90 293.4 61.4)">PD5</text>
<text x="296.9" y="61.4" transform="rotate(-90 296.9 61.4)">PD4</text>
<text x="300.5" y="61.4" transform="rotate(-90 300.5 61.4)">PD3</text>
<text x="304" y="61.4" transform="rotate(-90 304 61.4)">PD2</text>
<text x="307.5" y="61.4" transform="rotate(-90 307.5 61.4)">PD1</text>
<text x="311.1" y="61.4" transform="rotate(-90 311.1 61.4)">PD0</text>
<text x="314.6" y="61.4" transform="rotate(-90 314.6 61.4)">PC12</text>
<text x="318.1" y="61.4" transform="rotate(-90 318.1 61.4)">PC11</text>
<text x="321.6" y="61.4" transform="rotate(-90 321.6 61.4)">PC10</text>
<text x="325.2" y="61.4" transform="rotate(-90 325.2 61.4)">PA15</text>
<text x="328.7" y="61.4" transform="rotate(-90 328.7 61.4)">PA14</text>
<text x="129.1" y="89.2">PC14</text>
<text x="215.2" y="85.6">PE2</text>
<text x="215.2" y="89.2">PE3</text>
<text x="215.2" y="92.7">PE4</text>
<text x="215.2" y="96.2">PE5</text>
<text x="215.2" y="99.7">PE6</text>
<text x="353.8" y="96.2">PA13</text>
<text x="353.8" y="99.7">PA12</text>
<text x="364.4" y="99.7">USB_DP</text>
<text x="215.2" y="106.8">PC13</text>
<text x="215.2" y="103.3">VBAT</text>
<text x="353.8" y="103.3">PA11</text>
<text x="353.8" y="106.8">PA10</text>
<text x="364.4" y="103.3">USB_DM</text>
<text x="364.8" y="106.8">USART1_RX</text>
<text x="353.8" y="113.9">PA8</text>
<text x="353.8" y="110.3">PA9</text>
<text x="364.8" y="110.3">USART1_TX</text>
<text x="185.9" y="116.3">PC15</text>
<text x="353.8" y="117.4">PC9</text>
<text x="353.8" y="124.4">PC7</text>
<text x="353.8" y="120.9">PC8</text>
<text x="215.2" y="131.5">NRST</text>
<text x="353.8" y="128">PC6</text>
<text x="353.8" y="131.5">PD15</text>
<text x="215.2" y="135">PC0</text>
<text x="353.8" y="135">PD14</text>
<text x="215.2" y="142.1">PC2</text>
<text x="215.2" y="138.5">PC1</text>
<text x="353.8" y="138.5">PD13</text>
<text x="353.8" y="142.1">PD12</text>
<text x="215.2" y="145.6">PC3</text>
<text x="353.8" y="149.1">PD10</text>
<text x="353.8" y="145.6">PD11</text>
<text x="353.8" y="152.7">PD9</text>
<text x="81.8" y="161.8">NRST</text>
<text x="215.2" y="156.2">VREF</text>
<text x="353.8" y="156.2">PD8</text>
<text x="353.8" y="159.7">PB15</text>
<text x="215.2" y="163.2">PA0</text>
<text x="215.2" y="166.8">PA1</text>
<text x="353.8" y="163.2">PB14</text>
<text x="353.8" y="166.8">PB13</text>
<text x="215.2" y="170.3">PA2</text>
<text x="353.8" y="170.3">PB12</text>
<text x="244" y="201.8" transform="rotate(-90 244 201.8)">PA3</text>
<text x="254.6" y="201.8" transform="rotate(-90 254.6 201.8)">PA4</text>
<text x="258.1" y="201.8" transform="rotate(-90 258.1 201.8)">PA5</text>
<text x="261.7" y="201.8" transform="rotate(-90 261.7 201.8)">PA6</text>
<text x="265.2" y="201.8" transform="rotate(-90 265.2 201.8)">PA7</text>
<text x="268.7" y="201.8" transform="rotate(-90 268.7 201.8)">PC4</text>
<text x="272.2" y="201.8" transform="rotate(-90 272.2 201.8)">PC5</text>
<text x="275.8" y="201.8" transform="rotate(-90 275.8 201.8)">PB0</text>
<text x="279.3" y="201.8" transform="rotate(-90 279.3 201.8)">PB1</text>
<text x="282.8" y="201.8" transform="rotate(-90 282.8 201.8)">PB2</text>
<text x="286.4" y="201.8" transform="rotate(-90 286.4 201.8)">PE7</text>
<text x="289.9" y="201.8" transform="rotate(-90 289.9 201.8)">PE8</text>
<text x="293.4" y="201.8" transform="rotate(-90 293.4 201.8)">PE9</text>
<text x="296.9" y="201.8" transform="rotate(-90 296.9 201.8)">PE10</text>
<text x="300.5" y="201.8" transform="rotate(-90 300.5 201.8)">PE11</text>
<text x="304" y="201.8" transform="rotate(-90 304 201.8)">PE12</text>
<text x="307.5" y="201.8" transform="rotate(-90 307.5 201.8)">PE13</text>
<text x="311.1" y="201.8" transform="rotate(-90 311.1 201.8)">PE14</text>
<text x="314.6" y="201.8" transform="rotate(-90 314.6 201.8)">PE15</text>
<text x="318.1" y="201.8" transform="rotate(-90 318.1 201.8)">PB10</text>
<text x="321.6" y="201.8" transform="rotate(-90 321.6 201.8)">PB11</text>
</g>
<text font-size="2.2" x="7.8" y="75.4">CT3 Close to VDD_3</text>
</svg>
